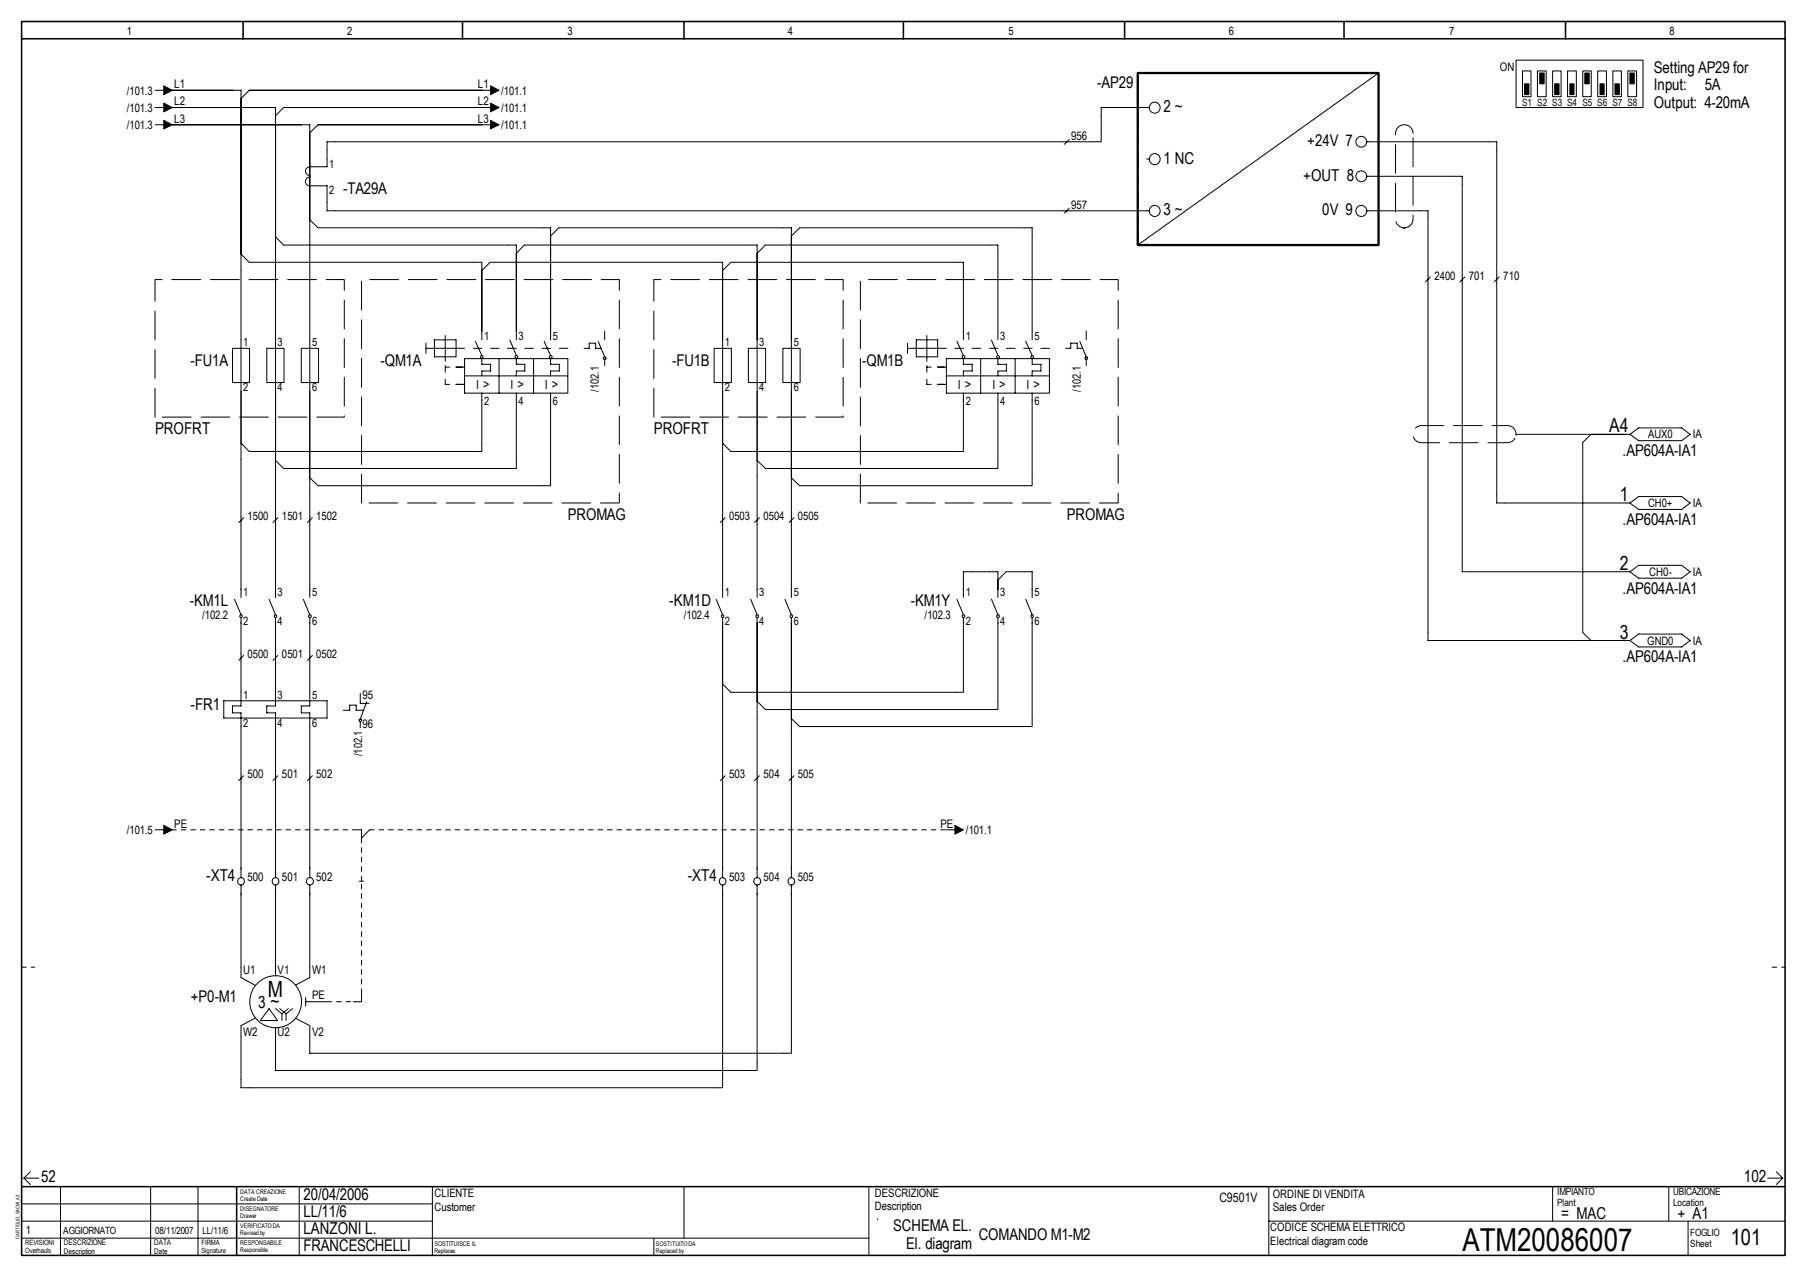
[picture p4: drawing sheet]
<svg xmlns="http://www.w3.org/2000/svg" width="297mm" height="210mm" viewBox="0 0 297 210" stroke-linecap="round" stroke-linejoin="round" font-family="sans-serif">
<path d="M3.6 3.5h289.8v202.9h-289.8zM3.6 6.4h289.8M40 3.5v2.9M76 3.5v2.9M112.4 3.5v2.9M148.5 3.5v2.9M184.9 3.5v2.9M220.9 3.5v2.9M257.3 3.5v2.9M3.6 195.1h289.8M38.9 195.1v11.3" fill="none" stroke="#000" stroke-width=".25"/>
<g fill="none" stroke="#000" stroke-width=".16">
<path d="M3.6 197.9h67.5M3.9 193.7l1.1 1M3.9 193.7h2.5M5 192.6l-1.1 1.1M9.9 195.1v11.3M24.8 195.1v11.3M32.6 195.1v11.3M49.2 195.1v11.3M71.1 195.1v11.3M112.4 195.1v8.4M290.6 193.7h2.4M292 192.6l1 1.1"/>
<path d="M293 193.7l-1 1M3.6 200.7h67.5M3.6 203.5h139.2M107.5 203.5v2.9"/>
</g>
<path d="M3.6 159h2.1M291.3 159h2.1" fill="none" stroke="#000" stroke-width=".16" stroke-dasharray=".8 .8"/>
<path d="M114.9 195.8h26.2v7h-26.2z" fill="#fff"/>
<g fill="none" stroke="#000" stroke-width=".16">
<path d="M25.5 17.7h2.1M25.5 14.8h2.1M28.2 14.8h11.4v83.4M28.2 17.7h17.1v80.5M81.3 17.7h-34.7l-1.3 1.3M81.3 14.8h-40.3l-1.4 1.4M189 17.7h-8v5.6h-127.2v4.1h-2.9a.72 .72 0 0 0-.7 .7 .72 .72 0 0 0 .7 .8M226.6 12l-39.6 28.3M249.2 9.9h20.9v7.8h-20.9zM250.3 11.7h1.4v4.2h-1.4zM252.7 11.7h1.5v4.2h-1.5zM255.2 11.7h1.4v4.2h-1.4z"/>
<path d="M257.7 11.7h1.4v4.2h-1.4zM260.2 11.7h1.4v4.2h-1.4zM262.6 11.7h1.5v4.2h-1.5zM265.1 11.7h1.4v4.2h-1.4zM267.6 11.7h1.4v4.2h-1.4zM25.5 20.5h2.1M28.2 20.5h22.7v77.7M45.3 38.9l1.3 1.4h38.3v15.6M50.9 29.1a.72 .72 0 0 0-.7 .7 .72 .72 0 0 0 .7 .7h2.9v1.3M50.9 36.1l1.4 1.3h38.2v18.5M53.8 31.8v2.8h135.2M81.3 20.5h-29l-1.4 1.3"/>
<path d="M90.5 38.8l1.4-1.4h38.2v60.8M130.1 38.8l1.3-1.4h38.3v18.5M175.8 22.9l-.8 .8M175.8 34.2l-.8 .8M188.5 26.1h.5M224.7 34.6h10v70.7h33.2M224.7 23.3h21.3v59.4h21.9M224.7 29h15.7v65h27.5M38.2 57.3h2.8v5.6h-2.8zM39.6 41.8l1.4 1.3h38.2v12.8M43.9 57.3h2.8v5.6h-2.8zM49.5 57.3h2.9v5.6h-2.9z"/>
<path d="M70 57.3h6.4M70 56.4v1.7M71.4 55.9h3.6v2.8h-3.6zM73.2 55.1v4.3M76.4 58.9h16.9v5.7h-16.9zM77.8 57.3h1.4M78.1 56.1l1.1 2.3M79.2 58.9v1h1.4v1.1h-1.4v.8M79.2 44.5l1.4-1.4h38.2v55.1M80.6 57.3h1.4M82 58.9v5.7M83.4 57.3h1.5"/>
<path d="M83.8 55.9l1.1 2.5M84.9 41.6l1.3-1.3h38.3v57.9M84.9 58.9v1h1.4v1.1h-1.4v.8M86.3 57.3h1.4M87.7 58.9v5.7M89.1 57.3h1.4M89.4 56.1l1.1 2.3M90.5 58.9v1h1.4v1.1h-1.4v.8M91.9 57.3h1.4M96 57.3h.9v-.9h1v.9h.9M98.3 56.1l1.1 2.6M99.2 58.7a.22 .22 0 0 1 .4 0 .22 .22 0 0 1-.1 .4l-.3-.1z"/>
<path d="M99.4 54.4v1.5M99.4 59.1v1M117.4 57.3h2.8v5.6h-2.8zM118.8 44.5l1.3-1.4h38.3v12.8M123 57.3h2.9v5.6h-2.9zM124.5 41.6l1.3-1.3h38.2v15.6M128.7 57.3h2.8v5.6h-2.8zM149.2 57.3h6.4M149.2 56.4v1.7M150.6 55.9h3.5v2.8h-3.5zM152.4 55.1v4.3M155.6 58.9h16.9v5.7h-16.9z"/>
<path d="M157 57.3h1.4M157.3 56.1l1.1 2.3M158.4 58.9v1h1.4v1.1h-1.4v.8M159.8 57.3h1.4M161.2 58.9v5.7M162.6 57.3h1.4M163 55.9l1 2.5M164 58.9v1h1.4v1.1h-1.4v.8M165.4 57.3h1.5M166.9 58.9v5.7M168.3 57.3h1.4M168.6 56.1l1.1 2.3"/>
<path d="M169.7 58.9v1h1.4v1.1h-1.4v.8M171.1 57.3h1.4M175.2 57.3h.8v-.9h1.1v.9h.9M177.5 56.1l1.1 2.6M178.4 58.7h.2l.2 .1-.1 .3-.3-.1zM178.6 54.4v1.5M178.6 59.1v1M235.1 45.5l-.8 .8M240.8 45.5l-.8 .8M246.4 45.5l-.8 .8M73.2 60.3h.7M73.2 62.3v.9h.7"/>
<path d="M73.2 60.1v1.1M75 60.3h1.4M75 63.2h1.4M76.4 61.8h16.9M79.2 64.6v9.6h-38.2l-1.4-1.3M84.9 64.6v12.4h-38.3l-1.3-1.3M90.5 64.6v15.2h-38.2l-1.4-1.3M152.4 60.3h.7M152.4 62.3v.9h.7M152.4 60.1v1.1M154.1 60.3h1.5M154.1 63.2h1.5"/>
<path d="M155.6 61.8h16.9M158.4 64.6v9.6h-38.3l-1.3-1.3M164 64.6v12.4h-38.2l-1.3-1.3M169.7 64.6v15.2h-38.3l-1.3-1.3M249.2 71.4h18.7M261.5 71.4l-1.3 1.3v31.3l1.3 1.3M267.9 71.4l1.5-1.1h7l1.4 1.1-1.4 1h-7zM38.6 98.5l1 2.5M40 85.1l-.8 .8M44.2 98.5l1.1 2.5M45.7 85.1l-.8 .8M49.9 98.5l1 2.5"/>
<path d="M51.3 85.1l-.8 .8M117.7 98.5l1.1 2.5M119.2 85.1l-.8 .8M123.4 98.5l1.1 2.5M124.8 85.1l-.8 .8M129 98.5l1.1 2.5M130.5 85.1l-.8 .8M157.3 98.5l1.1 2.5M158.4 98.2v-4.2h5.6v4.2M163 98.5l1 2.5M164 95.3l1.4-1.3h4.3v4.2M168.6 98.5l1.1 2.5"/>
<path d="M267.9 82.7l1.5-1.1h7l1.4 1.1-1.4 1h-7zM267.9 94l1.5-1.1h7l1.4 1.1-1.4 1h-7zM36.8 115.2h17v2.8h-17zM39.6 101.5v14.5h-1.4v1.2h1.4v27.1M40 107.7l-.8 .8M45.3 101.5v14.5h-1.4v1.2h1.4v27.1M45.7 107.7l-.8 .8M50.9 101.5v14.5h-1.4v1.2h1.4v27.1M51.3 107.7l-.8 .8M56.4 116.8h1.1v-.9h1v.9h1.3M59.1 118.3l.2-.1 .1 .3-.3 .1zM59.2 113.9v1.7h1.5"/>
<path d="M59.2 118.6v1M60.3 115.4l-1.1 2.8M118.8 101.5v42.8M124.5 115.3v-13v13M124.5 101.5v1M124.5 115.3v29M130.1 118.1v-15.8v15.8M130.1 101.5v1M130.1 118.1v26.2M158.4 101.5v12.3h-38.3l-1.3-1.4M164 101.5v15.1h-38.2l-1.3-1.3M169.7 101.5v17.9h-38.3l-1.3-1.3"/>
<path d="M267.9 105.3l1.5-1.1h7l1.4 1.1-1.4 1h-7zM25.5 136.4h2.1M40 127.5l-.8 .8M45.7 127.5l-.8 .8M51.3 127.5l-.8 .8M58.1 136.4h1.3v1.4l1.3-1.4M119.2 127.5l-.8 .8M124.8 127.5l-.8 .8M130.5 127.5l-.8 .8M155.6 136.4h2.1M39.6 145.4v15.3l2.4 1.3M45.3 145.4v15"/>
<path d="M50.9 145.4v15.3l-2.3 1.2M59.1 144.8h.7M118.8 145.4v33.4h-79.2v-10.2l2.4-1.3M124.5 145.4v30.6h-79.2v-7.1M130.1 145.4v27.7h-79.2v-4.5l-2.3-1.2M44.2 165.8l1.4 1.9h-2.8zM45.3 165.8l1.1 .8M46 165.8l1 .8M46.4 166.6v1.1M47 166.6v1.1M47.4 165.8l-1 .8M48.1 165.8l-1.1 .8"/>
<path d="M50.2 163.9v1.5M50.2 164.7h3.6M59.4 163.3v1.4h-1.3M142.8 195.1v11.3M208.6 195.1v11.3M255.2 195.1v5.6M274.3 195.1v5.6M144.2 200.3h.1M208.6 200.7h84.8M277.5 200.7v5.7"/>
<circle cx="189.8" cy="17.7" r=".9"/>
<circle cx="189.8" cy="34.7" r=".9"/>
<circle cx="189.8" cy="26.2" r=".9"/>
<circle cx="223.8" cy="34.7" r=".9"/>
<circle cx="223.8" cy="23.3" r=".89"/>
<circle cx="223.8" cy="29" r=".89"/>
<circle cx="79.2" cy="58.7" r=".22"/>
<circle cx="84.9" cy="58.7" r=".23"/>
<circle cx="90.5" cy="58.7" r=".23"/>
<circle cx="158.4" cy="58.7" r=".23"/>
<circle cx="164.1" cy="58.7" r=".23"/>
<circle cx="169.7" cy="58.7" r=".22"/>
<circle cx="39.6" cy="101.3" r=".22"/>
<circle cx="45.3" cy="101.3" r=".22"/>
<circle cx="50.9" cy="101.3" r=".23"/>
<circle cx="118.8" cy="101.3" r=".22"/>
<circle cx="124.5" cy="101.3" r=".23"/>
<circle cx="130.1" cy="101.3" r=".22"/>
<circle cx="158.4" cy="101.3" r=".23"/>
<circle cx="164.1" cy="101.3" r=".23"/>
<circle cx="169.7" cy="101.3" r=".22"/>
<circle cx="39.6" cy="144.8" r=".58"/>
<circle cx="45.3" cy="144.8" r=".58"/>
<circle cx="50.9" cy="144.9" r=".59"/>
<circle cx="118.8" cy="144.8" r=".58"/>
<circle cx="124.5" cy="144.9" r=".59"/>
<circle cx="130.1" cy="144.8" r=".58"/>
<circle cx="45.3" cy="164.7" r="4.3"/>
</g>
<path d="M28.2 136.4h29.9M60.7 136.4h94.9M59.4 144.8v-7M53.8 164.7h4.3M59.4 163.3v-18.4" fill="none" stroke="#000" stroke-width=".16" stroke-dasharray=".8 .8"/>
<g fill="#000" stroke="#000" stroke-width=".16">
<path d="M26.9 14.1l1.4 .7-1.4 .8z" fill-rule="evenodd"/>
<path d="M26.9 17l1.4 .7-1.4 .7z" fill-rule="evenodd"/>
<path d="M26.9 19.8l1.4 .7-1.4 .7z" fill-rule="evenodd"/>
<path d="M80.6 14.1l1.4 .7-1.4 .8z" fill-rule="evenodd"/>
<path d="M80.6 17l1.4 .7-1.4 .7z" fill-rule="evenodd"/>
<path d="M80.6 19.8l1.4 .7-1.4 .7z" fill-rule="evenodd"/>
<path d="M250.6 13.8h.7v1.8h-.7z" fill-rule="evenodd"/>
<path d="M253.1 12h.7v1.8h-.7z" fill-rule="evenodd"/>
<path d="M255.6 13.8h.7v1.8h-.7z" fill-rule="evenodd"/>
<path d="M258.1 13.8h.6v1.8h-.6z" fill-rule="evenodd"/>
<path d="M260.5 12h.7v1.8h-.7z" fill-rule="evenodd"/>
<path d="M263 13.8h.7v1.8h-.7z" fill-rule="evenodd"/>
<path d="M265.5 13.8h.7v1.8h-.7z" fill-rule="evenodd"/>
<path d="M267.9 12h.7v1.8h-.7z" fill-rule="evenodd"/>
<path d="M26.9 135.7l1.4 .7-1.4 .7z" fill-rule="evenodd"/>
<path d="M157 135.7l1.4 .7-1.4 .7z" fill-rule="evenodd"/>
</g>
<path d="M230 20.8a1.44 1.44 0 0 1 2.3 1.1v14.1a1.44 1.44 0 0 1-1.5 1.4 1.44 1.44 0 0 1-1.4-1.4v-14.1l.1-.4zM230.8 37.4h.1M25.5 68.6v-22.6h31.1v22.6h-31.1M107.5 68.6v-22.6h31.1v22.6h-31.1M232.5 70.5l.7-.5h.5h14.1a1.41 1.41 0 0 1 1.4 1.4 1.41 1.41 0 0 1-1.4 1.4h-14.1a1.41 1.41 0 0 1-1.3-.8 1.41 1.41 0 0 1 .1-1.5zM249.2 71.4h.1M59.4 82.7v-36.7h42.4v36.7h-42.4M141.4 82.7v-36.7h42.4v36.7h-42.4" fill="none" stroke="#000" stroke-width=".16" stroke-dasharray="4.7 1.6"/>
<path d="M187 40.3v-28.3h39.6v28.3h-39.6" fill="none" stroke="#000" stroke-width=".16" stroke-dasharray="2.4 1.6 .8 1.6"/>
<path d="M187 12h39.6v28.3h-39.6z" fill="none" stroke="#000" stroke-width=".38"/>
<text font-size="5.2" x="240.4" y="205.6">ATM20086007</text>
<g font-size="3.7">
<text x="44" y="163.9">M</text>
<text x="284.5" y="204.6">101</text>
</g>
<g font-size="3.2">
<text x="264.5" y="71.1">A4</text>
<text x="266.3" y="82.4">1</text>
<text x="266.3" y="93.7">2</text>
<text x="266.3" y="105">3</text>
</g>
<text font-size="3.1" x="44.4" y="165.7">~</text>
<g font-size="2.7">
<text x="180.4" y="14.5">-AP29</text>
<text x="271.8" y="12">Setting AP29 for</text>
<text x="271.8" y="14.9">Input:</text>
<text x="271.8" y="17.7">Output: 4-20mA</text>
<text x="280.2" y="14.9">5A</text>
<text x="191.3" y="18.4">2 ~</text>
<text x="191.3" y="26.9">1 NC</text>
<text x="214.2" y="29.7">+OUT 8</text>
<text x="214.9" y="24">+24V 7</text>
<text x="56.4" y="31.8">-TA29A</text>
<text x="191.3" y="35.3">3 ~</text>
<text x="217.4" y="35.3">0V 9</text>
<text x="31.3" y="60.1">-FU1A</text>
<text x="62.5" y="60.1">-QM1A</text>
<text x="110.5" y="60.1">-FU1B</text>
<text x="141.7" y="60.1">-QM1B</text>
<text x="25.5" y="71.4">PROFRT</text>
<text x="107.5" y="71.4">PROFRT</text>
<text x="266.7" y="74.9">.AP604A-IA1</text>
<text x="93.3" y="85.5">PROMAG</text>
<text x="175.4" y="85.5">PROMAG</text>
<text x="266.7" y="86.3">.AP604A-IA1</text>
<text x="31.2" y="99.7">-KM1L</text>
<text x="110" y="99.7">-KM1D</text>
<text x="149.7" y="99.7">-KM1Y</text>
<text x="266.7" y="97.6">.AP604A-IA1</text>
<text x="266.7" y="108.8">.AP604A-IA1</text>
<text x="31.3" y="116.6">-FR1</text>
<text x="33.9" y="144.9">-XT4</text>
<text x="113.1" y="144.9">-XT4</text>
<text x="31.4" y="164.7">+P0-M1</text>
<text x="42.5" y="165.7">3</text>
<text x="6.8" y="194.3">52</text>
<text x="49.9" y="197.2">20/04/2006</text>
<text x="286.7" y="194.3">102</text>
<text x="49.9" y="202.8">LANZONI L.</text>
<text x="49.9" y="200">LL/11/6</text>
<text x="146.8" y="202.3">SCHEMA EL.</text>
<text x="160.9" y="203.8">COMANDO M1-M2</text>
<text x="256.6" y="200.3">= MAC</text>
<text x="275.7" y="200.3">+ A1</text>
<text x="49.9" y="205.6">FRANCESCHELLI</text>
<text x="148.9" y="205.3">El. diagram</text>
</g>
<g font-size="2.1">
<text x="78.3" y="64">I &gt;</text>
<text x="83.9" y="64">I &gt;</text>
<text x="89.6" y="64">I &gt;</text>
<text x="157.5" y="64">I &gt;</text>
<text x="163.1" y="64">I &gt;</text>
<text x="168.8" y="64">I &gt;</text>
<text x="200.5" y="197.5">C9501V</text>
</g>
<g font-size="1.9">
<text x="20.8" y="5.7">1</text>
<text x="57.1" y="5.7">2</text>
<text x="93.3" y="5.7">3</text>
<text x="129.5" y="5.7">4</text>
<text x="165.8" y="5.7">5</text>
<text x="202" y="5.7">6</text>
<text x="238.2" y="5.7">7</text>
<text x="274.4" y="5.7">8</text>
<text x="246.6" y="11.6">ON</text>
<text x="20.8" y="15.5">/101.3</text>
<text x="28.7" y="14.5">L1</text>
<text x="28.7" y="17.3">L2</text>
<text x="78.6" y="14.5">L1</text>
<text x="78.6" y="17.3">L2</text>
<text x="82.4" y="15.5">/101.1</text>
<text x="20.8" y="18.4">/101.3</text>
<text x="20.8" y="21.2">/101.3</text>
<text x="28.7" y="20.2">L3</text>
<text x="78.6" y="20.2">L3</text>
<text x="82.4" y="18.4">/101.1</text>
<text x="82.4" y="21.2">/101.1</text>
<text x="176.1" y="23">956</text>
<text x="54.1" y="27.6">1</text>
<text x="54.1" y="31.8">2</text>
<text x="176.1" y="34.3">957</text>
<text x="235.8" y="46">2400</text>
<text x="241.4" y="46">701</text>
<text x="247.1" y="46">710</text>
<text x="40" y="56.9">1</text>
<text x="45.6" y="56.9">3</text>
<text x="51.3" y="56.9">5</text>
<text x="79.6" y="55.8">1</text>
<text x="85.2" y="55.8">3</text>
<text x="90.9" y="55.8">5</text>
<text x="119.2" y="56.9">1</text>
<text x="124.8" y="56.9">3</text>
<text x="130.5" y="56.9">5</text>
<text x="158.8" y="55.8">1</text>
<text x="164.4" y="55.8">3</text>
<text x="170.1" y="55.8">5</text>
<text x="40" y="64.3">2</text>
<text x="45.6" y="64.3">4</text>
<text x="51.3" y="64.3">6</text>
<text x="98.5" y="64.5" transform="rotate(-90 98.5 64.5)">/102.1</text>
<text x="119.2" y="64.3">2</text>
<text x="124.8" y="64.3">4</text>
<text x="130.5" y="64.3">6</text>
<text x="177.7" y="64.5" transform="rotate(-90 177.7 64.5)">/102.1</text>
<text x="79.6" y="66.5">2</text>
<text x="85.2" y="66.5">4</text>
<text x="90.9" y="66.5">6</text>
<text x="158.8" y="66.5">2</text>
<text x="164.4" y="66.5">4</text>
<text x="170.1" y="66.5">6</text>
<text x="270.9" y="72.1">AUX0</text>
<text x="278.3" y="72.1">IA</text>
<text x="270.9" y="83.4">CH0+</text>
<text x="278.3" y="83.4">IA</text>
<text x="40.7" y="85.5">1500</text>
<text x="46.4" y="85.5">1501</text>
<text x="52" y="85.5">1502</text>
<text x="119.8" y="85.5">0503</text>
<text x="125.5" y="85.5">0504</text>
<text x="131.1" y="85.5">0505</text>
<text x="271.1" y="94.7">CH0-</text>
<text x="278.3" y="94.7">IA</text>
<text x="33.2" y="101.8">/102.2</text>
<text x="40" y="98">1</text>
<text x="45.6" y="98">3</text>
<text x="51.3" y="98">5</text>
<text x="112.4" y="101.8">/102.4</text>
<text x="119.2" y="98">1</text>
<text x="124.8" y="98">3</text>
<text x="130.5" y="98">5</text>
<text x="152" y="101.8">/102.3</text>
<text x="158.8" y="98">1</text>
<text x="164.4" y="98">3</text>
<text x="170.1" y="98">5</text>
<text x="40" y="102.7">2</text>
<text x="45.6" y="102.7">4</text>
<text x="51.3" y="102.7">6</text>
<text x="119.2" y="102.7">2</text>
<text x="124.8" y="102.7">4</text>
<text x="130.5" y="102.7">6</text>
<text x="158.8" y="102.7">2</text>
<text x="164.4" y="102.7">4</text>
<text x="170.1" y="102.7">6</text>
<text x="270.8" y="106">GND0</text>
<text x="278.3" y="106">IA</text>
<text x="40.7" y="108.1">0500</text>
<text x="46.4" y="108.1">0501</text>
<text x="52" y="108.1">0502</text>
<text x="40" y="114.9">1</text>
<text x="40" y="119.4">2</text>
<text x="45.6" y="114.9">3</text>
<text x="45.6" y="119.4">4</text>
<text x="51.3" y="114.9">5</text>
<text x="51.3" y="119.4">6</text>
<text x="59.6" y="115">95</text>
<text x="59.6" y="119.6">96</text>
<text x="59.6" y="124.3" transform="rotate(-90 59.6 124.3)">/102.1</text>
<text x="40.7" y="127.9">500</text>
<text x="46.4" y="127.9">501</text>
<text x="52" y="127.9">502</text>
<text x="119.8" y="127.9">503</text>
<text x="125.5" y="127.9">504</text>
<text x="131.1" y="127.9">505</text>
<text x="20.8" y="137.1">/101.5</text>
<text x="28.7" y="136.1">PE</text>
<text x="154.6" y="136.1">PE</text>
<text x="158.8" y="137.1">/101.1</text>
<text x="40.7" y="144.9">500</text>
<text x="46.4" y="144.9">501</text>
<text x="52" y="144.9">502</text>
<text x="119.8" y="144.9">503</text>
<text x="125.5" y="144.9">504</text>
<text x="131.1" y="144.9">505</text>
<text x="40" y="160.1">U1</text>
<text x="45.6" y="160.1">V1</text>
<text x="51.3" y="160.1">W1</text>
<text x="51.3" y="164.3">PE</text>
<text x="40" y="170.3">W2</text>
<text x="45.6" y="170.3">U2</text>
<text x="51.3" y="170.3">V2</text>
<text x="71.4" y="196.8">CLIENTE</text>
<text x="143.8" y="196.8">DESCRIZIONE</text>
<text x="209.2" y="196.9">ORDINE DI VENDITA</text>
<text x="4.3" y="202.8">1</text>
<text x="71.4" y="199">Customer</text>
<text x="143.8" y="198.9">Description</text>
<text x="208.8" y="202.4">CODICE SCHEMA ELETTRICO</text>
<text x="209.2" y="199">Sales Order</text>
<text x="208.8" y="204.6">Electrical diagram code</text>
</g>
<g font-size="1.6">
<text x="250.2" y="17.4">S1 S2 S3 S4 S5 S6 S7 S8</text>
<text x="256" y="196.5">IMPIANTO</text>
<text x="275" y="196.5">UBICAZIONE</text>
<text x="10.4" y="202.8">AGGIORNATO</text>
<text x="25.5" y="202.8">08/11/2007</text>
<text x="33.3" y="202.8">LL/11/6</text>
<text x="256" y="198.3">Plant</text>
<text x="275" y="198.3">Location</text>
<text x="277.9" y="203.2">FOGLIO</text>
<text x="277.9" y="205">Sheet</text>
</g>
<g font-size="1.3">
<text x="10.5" y="204.7">DESCRIZIONE</text>
<text x="10.5" y="206.1">Description</text>
<text x="25.4" y="204.7">DATA</text>
<text x="25.4" y="206.1">Date</text>
</g>
<g font-size="1.2">
<text x="4.1" y="204.7">REVISIONI</text>
<text x="4.1" y="206">Overhauls</text>
<text x="33.1" y="204.7">FIRMA</text>
<text x="33.1" y="206">Signature</text>
</g>
<g font-size="1.1">
<text x="39.5" y="204.7">RESPONSABILE</text>
<text x="71.4" y="204.7">SOSTITUISCE IL</text>
</g>
<g font-size="1">
<text x="39.5" y="196.2">DATA CREAZIONE</text>
<text x="39.5" y="197.4">Create Date</text>
<text x="39.5" y="199">DISEGNATORE</text>
<text x="39.5" y="200.2">Drawer</text>
<text x="39.5" y="201.8">VERIFICATO DA</text>
<text x="39.5" y="203.1">Revised by</text>
<text x="39.5" y="205.8">Responsible</text>
<text x="71.4" y="205.9">Replaces</text>
<text x="107.8" y="204.7">SOSTITUITO DA</text>
<text x="107.8" y="205.9">Replaced by</text>
</g>
<text font-size=".8" x="3.2" y="203.6" transform="rotate(-90 3.2 203.6)">CARTIGLIO_SACMI_A3</text>
</svg>
